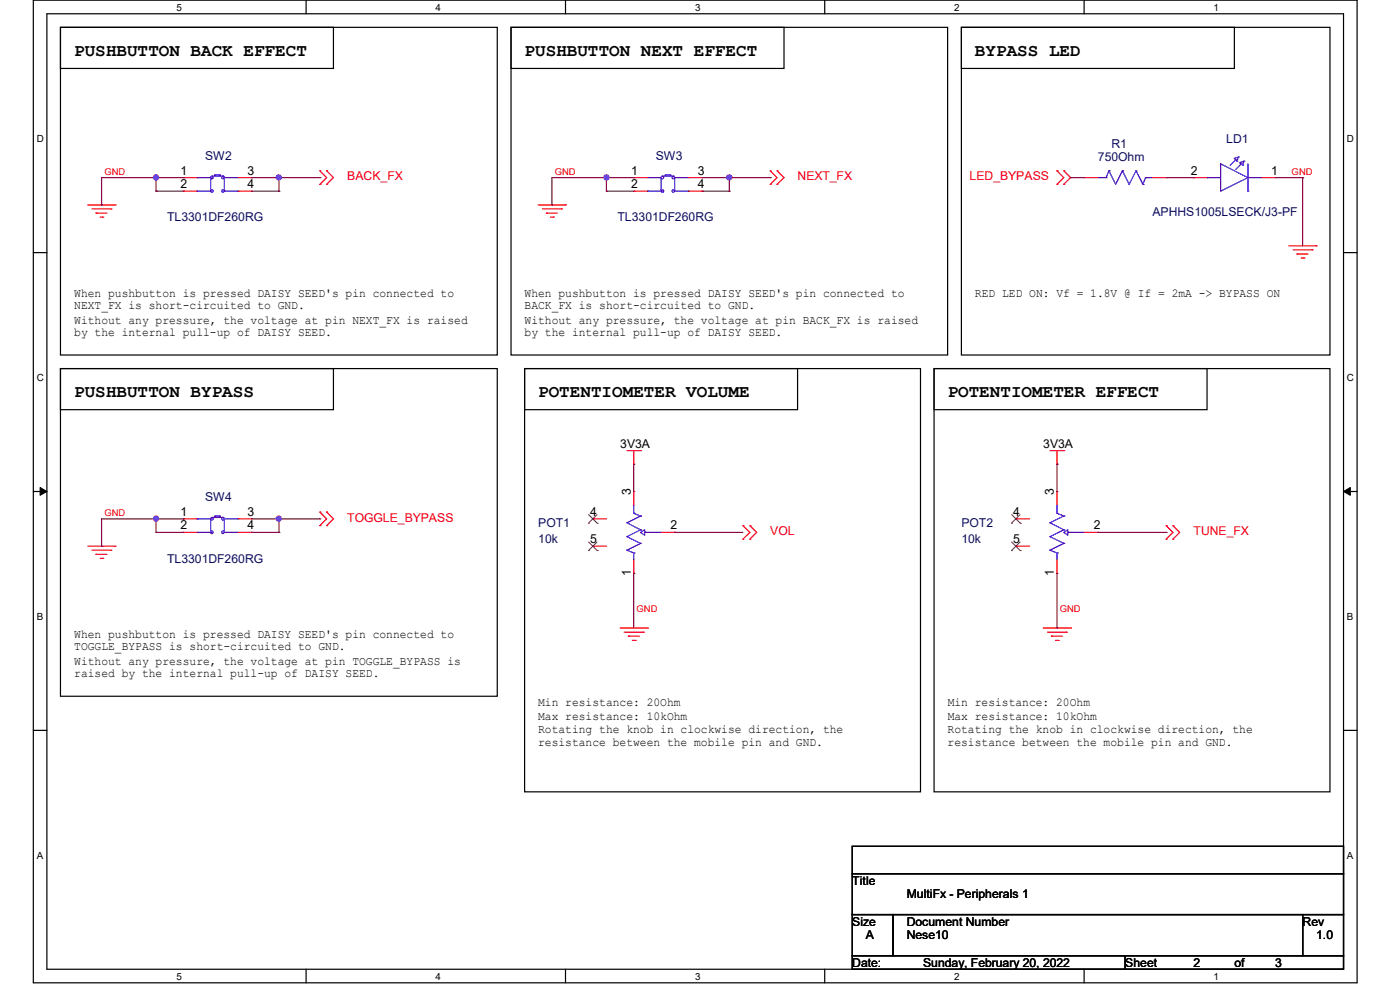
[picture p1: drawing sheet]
<svg xmlns="http://www.w3.org/2000/svg" width="297mm" height="210mm" viewBox="0 0 297 210" stroke-linecap="round" stroke-linejoin="round" font-family="sans-serif">
<path d="M7.1 0h280.8v208.5h-280.8zM9.9 2.9h275.1v202.7h-275.1z" fill="none" stroke="#000" stroke-width=".25"/>
<g fill="#fff">
<path d="M37.4 .3h1.2v2.4h-1.2z"/>
<path d="M37.4 205.9h1.2v2.3h-1.2z"/>
</g>
<path d="M64.9 0v2.9M64.9 205.6v2.9" fill="none" stroke="#000" stroke-width=".25"/>
<g fill="#fff">
<path d="M92.4 .3h1.2v2.4h-1.2z"/>
<path d="M92.4 205.9h1.2v2.3h-1.2z"/>
</g>
<path d="M120 0v2.9M120 205.6v2.9" fill="none" stroke="#000" stroke-width=".25"/>
<g fill="#fff">
<path d="M147.4 .3h1.2v2.4h-1.2z"/>
<path d="M147.4 205.9h1.2v2.3h-1.2z"/>
</g>
<path d="M175 0v2.9M175 205.6v2.9" fill="none" stroke="#000" stroke-width=".25"/>
<g fill="#fff">
<path d="M202.4 .3h1.2v2.4h-1.2z"/>
<path d="M202.4 205.9h1.2v2.3h-1.2z"/>
</g>
<path d="M230 0v2.9M230 205.6v2.9" fill="none" stroke="#000" stroke-width=".25"/>
<g fill="#fff">
<path d="M257.5 .3h1.1v2.4h-1.1z"/>
<path d="M257.5 205.9h1.1v2.3h-1.1z"/>
<path d="M7.8 28.2h1.5v2.4h-1.5z"/>
<path d="M285.7 28.2h1.5v2.4h-1.5z"/>
<path d="M7.8 78.9h1.5v2.3h-1.5z"/>
<path d="M285.7 78.9h1.5v2.3h-1.5z"/>
</g>
<path d="M7.1 53.6h2.8M285 53.6h2.9" fill="none" stroke="#000" stroke-width=".25"/>
<g fill="#fff">
<path d="M7.8 129.6h1.3v2.3h-1.3z"/>
<path d="M285.7 129.6h1.4v2.3h-1.4z"/>
</g>
<path d="M7.1 104.3h2.8M285 104.3h2.9" fill="none" stroke="#000" stroke-width=".25"/>
<path d="M8.5 103.4l1.4 .9-1.4 .8zM285 104.3l1.5-.9v1.7z" fill="#000" stroke="#000" stroke-width=".21"/>
<g fill="#fff">
<path d="M7.8 180.3h1.3v2.3h-1.3z"/>
<path d="M285.7 180.3h1.4v2.3h-1.4z"/>
</g>
<g fill="none" stroke="#000" stroke-width=".25">
<path d="M12.8 5.8h92.7v69.5h-92.7zM12.8 5.8h57.9v8.7h-57.9zM108.4 5.8h92.6v69.5h-92.6zM108.4 5.8h57.9v8.7h-57.9zM204 5.8h78.2v69.5h-78.2zM204 5.8h57.9v8.7h-57.9zM12.8 78.2h92.7v69.5h-92.7zM12.8 78.2h57.9v8.7h-57.9zM111.3 78.2h57.9v8.7h-57.9zM111.3 78.2h84v89.8h-84zM198.2 78.2h57.9v8.7h-57.9zM198.2 78.2h84v89.8h-84z"/>
<path d="M7.1 154.9h2.8M285 154.9h2.9M180.8 179.5h104.2v5.8h-104.2zM180.8 185.3h104.2v8.7h-104.2zM180.8 194h8.7v8.7h-8.7zM189.5 194h86.9v8.7h-86.9zM276.4 194h8.6v8.7h-8.6zM180.8 202.7h57.9v2.9h-57.9zM238.7 202.7h46.3v2.9h-46.3z"/>
</g>
<g fill="none" stroke="#f00" stroke-width=".25">
<path d="M38.9 37.7h.1M38.9 37.7h2.9M50.5 37.7h2.9M53.4 37.7h.1M67.9 39.1h.1M67.9 36.2h.1M67.9 36.2l1.4 1.5-1.4 1.4M69.3 39.1h.1M69.3 36.2h.1M69.3 36.2l1.4 1.5-1.4 1.4M134.5 37.7h.1M134.5 37.7h2.9"/>
<path d="M146 37.7h2.9M148.9 37.7h.1M163.4 39.1h.1M163.4 36.2h.1M163.4 36.2l1.4 1.5-1.4 1.4M164.8 39.1h.1M164.8 36.2h.1M164.8 36.2l1.5 1.5-1.5 1.4M224.2 36.2h.1M224.2 39.1h.1M224.2 36.2l1.5 1.5-1.5 1.4M225.7 39.1h.1"/>
<path d="M225.7 36.2h.1M225.7 36.2l1.4 1.5-1.4 1.4M230 37.7h.1M230 37.7h2.9M244.5 37.7h2.9M247.4 37.7h.1M253.2 37.7h.1M253.2 37.7h2.9M267.7 37.7h2.9M270.6 37.7h.1M18.6 43.5h5.8M19.5 44.3h4"/>
<path d="M20.4 45.2h.1M20.4 45.2h2.3M21.3 46.1h.5M21.8 46.1h.1M23.5 44.3h.1M24.4 43.5h.1M38.9 40.6h.1M38.9 40.6h2.9M50.5 40.6h2.9M53.4 40.6h.1M114.2 43.5h5.8M115.1 44.3h4"/>
<path d="M115.9 45.2h.1M115.9 45.2h2.3M116.8 46.1h.6M117.4 46.1h.1M119.1 44.3h.1M120 43.5h.1M134.5 40.6h.1M134.5 40.6h2.9M146 40.6h2.9M148.9 40.6h.1M273.4 52.2h5.8M274.3 53h4.1"/>
<path d="M275.2 53.9h.1M275.2 53.9h2.3M276.1 54.7h.5M276.6 54.7h.1M278.4 53h.1M279.2 52.2h.1M133 95.6h2.9M134.5 98.5h.1M134.5 95.6v2.9M135.9 95.6h.1M222.8 95.6h2.9M224.2 98.5h.1"/>
<path d="M224.2 95.6v2.9M225.7 95.6h.1M18.6 115.9h5.8M19.5 116.7h4M20.4 117.6h.1M20.4 117.6h2.3M21.3 118.4h.5M21.8 118.4h.1M23.5 116.7h.1M24.4 115.9h.1M38.9 110.1h.1M38.9 112.9h.1"/>
<path d="M38.9 112.9h2.9M38.9 110.1h2.9M50.5 112.9h2.9M50.5 110.1h2.9M53.4 110.1h.1M53.4 112.9h.1M67.9 111.5h.1M67.9 108.6h.1M67.9 108.6l1.4 1.5-1.4 1.4M69.3 111.5h.1M69.3 108.6h.1M69.3 108.6l1.4 1.5-1.4 1.4"/>
<path d="M125.8 110.1h.1M125.8 115.9h.1M125.8 115.9h2.9M125.8 110.1h2.9M134.5 104.3h.1M134.5 104.3v2.8M134.5 118.7v2.9M140.3 112.9h2.8M143.1 112.9h.1M157.6 114.4h.1M157.6 111.5h.1M157.6 111.5l1.5 1.4-1.5 1.5"/>
<path d="M159.1 114.4h.1M159.1 111.5h.1M159.1 111.5l1.4 1.4-1.4 1.5M215.5 110.1h.1M215.5 115.9h.1M215.5 115.9h2.9M215.5 110.1h2.9M224.2 104.3h.1M224.2 104.3v2.8M224.2 118.7v2.9M230 112.9h2.9M232.9 112.9h.1"/>
<path d="M247.4 114.4h.1M247.4 111.5h.1M247.4 111.5l1.4 1.4-1.4 1.5M248.8 114.4h.1M248.8 111.5h.1M248.8 111.5l1.5 1.4-1.5 1.5M131.6 133.2h5.8M132.4 134.1h4.1M133.3 135h.1M133.3 135h2.3M134.2 135.8h.5M134.5 121.6h.1"/>
<path d="M134.7 135.8h.1M136.5 134.1h.1M137.4 133.2h.1M221.3 133.2h5.8M222.2 134.1h4M223.1 135h.1M223.1 135h2.3M223.9 135.8h.6M224.2 121.6h.1M224.5 135.8h.1M226.2 134.1h.1M227.1 133.2h.1"/>
</g>
<g fill="none" stroke="#00f" stroke-width=".25">
<path d="M41.8 37.7h.1M41.8 37.7h2.9v2.9M45 37.4h2.3M45.6 37.1h1.1v.3h-1.1zM47.3 37.4h.1M50.5 37.7h.1M50.5 37.7h-2.9v2.9M137.4 37.7h.1M137.4 37.7h2.9v2.9M140.5 37.4h2.4M141.1 37.1h1.2v.3h-1.2zM142.9 37.4h.1"/>
<path d="M146 37.7h.1M146 37.7h-2.9v2.9M232.9 37.7h1.8M234.7 37.7h.1M235.2 36.2h.1M235.2 36.2l1.5 2.9 1.4-2.9M235.2 36.2l-.5 1.5M238.1 36.2h.1M238.1 36.2l1.5 2.9 1.4-2.9M241 36.2h.1M241 36.2l1.5 2.9M242.5 39.1h.1"/>
<path d="M243 37.7h.1M243 37.7h1.5M243 37.7l-.5 1.4M256.1 37.7h.1M256.1 37.7h2.9M259 34.8l5.8 2.9-5.8 2.9zM261.9 33.6h.1M261.9 33.6l.5 .6M262.2 33.9h.1M262.2 33.9l-1.2 1.2M262.4 34.2h.1M262.7 33.3h.1"/>
<path d="M262.7 33.3l-.3 .9M262.7 33.3l-.8 .3M263 34.5h.1M263 34.5l.6 .6M263.3 34.8h.1M263.3 34.8l-1.1 1.1M263.6 35.1h.1M263.9 34.2h.1M263.9 34.2l-.3 .9M263.9 34.2l-.9 .3M264.8 37.7h2.9M264.8 34.8v5.8"/>
<path d="M267.7 37.7h.1M41.8 40.6h.1M41.8 40.6h2.9M44.7 40.6h.1M47.6 40.6h.1M47.6 40.6h2.9M50.5 40.6h.1M137.4 40.6h.1M137.4 40.6h2.9M140.3 40.6h.1M143.1 40.6h.1M143.1 40.6h2.9"/>
<path d="M146 40.6h.1M264.8 40.6h.1M41.8 110.1h.1M41.8 112.9h.1M41.8 112.9h2.9M41.8 110.1h2.9v2.8M44.7 112.9h.1M45 109.8h2.3M45.6 109.5h1.1v.3h-1.1zM47.3 109.8h.1M47.6 112.9h.1M47.6 112.9h2.9"/>
<path d="M50.5 112.9h.1M50.5 110.1h.1M50.5 110.1h-2.9v2.8M133 116.7h.1M133 116.7l1.5 .6M134.5 108.9h.1M134.5 117.3h.1M134.5 108.9l1.4 .6M134.5 107.1v1.8M134.5 117.3v1.4M135.9 112.9l.9-.5v1.1zM135.9 112.4h.1"/>
<path d="M135.9 115.3h.1M135.9 109.5h.1M135.9 109.5l-2.9 1.4 2.9 1.5M135.9 112.4l-2.9 1.4 2.9 1.5M135.9 115.3l-2.9 1.4M136.8 112.9h.1M136.8 112.9h3.5M222.8 116.7h.1M222.8 116.7l1.4 .6M224.2 108.9h.1M224.2 117.3h.1M224.2 108.9l1.5 .6"/>
<path d="M224.2 107.1v1.8M224.2 117.3v1.4M225.7 112.9l.8-.5v1.1zM225.7 112.4h.1M225.7 115.3h.1M225.7 109.5h.1M225.7 109.5l-2.9 1.4 2.9 1.5M225.7 112.4l-2.9 1.4 2.9 1.5M225.7 115.3l-2.9 1.4M226.5 112.9h.1M226.5 112.9h3.5"/>
<circle cx="44.9" cy="37.7" r=".27"/>
<circle cx="47.3" cy="37.7" r=".27"/>
<circle cx="140.5" cy="37.7" r=".28"/>
<circle cx="142.8" cy="37.7" r=".27"/>
<circle cx="44.9" cy="40.5" r=".27"/>
<circle cx="47.3" cy="40.5" r=".27"/>
<circle cx="140.5" cy="40.5" r=".28"/>
<circle cx="142.8" cy="40.5" r=".27"/>
<circle cx="44.9" cy="112.9" r=".27"/>
<circle cx="44.9" cy="110" r=".27"/>
<circle cx="47.3" cy="112.9" r=".27"/>
<circle cx="47.3" cy="110" r=".27"/>
</g>
<g fill="none" stroke="#804000" stroke-width=".21">
<path d="M124.8 111h.1M124.8 116.8h.1M124.9 109.2l1.8 1.8M124.9 115l1.8 1.8M126.7 109.2l-1.9 1.8M126.7 115l-1.9 1.8M126.7 111h.1M126.7 116.8h.1M214.6 111h.1M214.6 116.8h.1M214.6 109.2l1.9 1.8M214.6 115l1.9 1.8"/>
<path d="M216.4 109.2l-1.8 1.8M216.4 115l-1.8 1.8M216.5 111h.1M216.5 116.8h.1"/>
</g>
<g fill="none" stroke="#800040" stroke-width=".25">
<path d="M33.1 37.7h.1M33.1 37.7v2.9M38.9 37.7h.1M38.9 37.7h-17.4v5.8M53.4 37.7h14.5M59.2 37.7h.1M59.2 37.7v2.9M67.9 37.7h.1M128.7 37.7h.1M128.7 37.7v2.9M134.5 37.7h.1M134.5 37.7h-17.4v5.8"/>
<path d="M148.9 37.7h14.5M154.7 37.7h.1M154.7 37.7v2.9M163.4 37.7h.1M227.1 37.7h.1M227.1 37.7h2.9M247.4 37.7h5.8M253.2 37.7h.1M270.6 37.7h5.8M276.4 37.7h.1M276.4 37.7v14.5M21.5 43.5h.1"/>
<path d="M33.1 40.6h.1M33.1 40.6h5.8M53.4 40.6h5.8M59.2 40.6h.1M117.1 43.5h.1M128.7 40.6h.1M128.7 40.6h5.8M148.9 40.6h5.8M154.7 40.6h.1M134.5 98.5h.1M134.5 98.5v5.8M224.2 98.5h.1"/>
<path d="M224.2 98.5v5.8M21.5 115.9h.1M33.1 110.1h.1M33.1 112.9h.1M33.1 110.1v2.8M33.1 112.9h5.8M38.9 110.1h.1M38.9 110.1h-17.4v5.8M53.4 110.1h14.5M53.4 112.9h5.8M59.2 110.1h.1M59.2 112.9h.1"/>
<path d="M59.2 110.1v2.8M67.9 110.1h.1M143.1 112.9h.1M143.1 112.9h14.5M232.9 112.9h14.5M247.4 112.9h.1M134.5 121.6h.1M134.5 121.6v11.6M224.2 133.2h.1M224.2 121.6v11.6"/>
</g>
<g fill="#f0f" stroke="#f0f" stroke-width=".25">
<circle cx="33.1" cy="37.6" r=".55"/>
<circle cx="59.1" cy="37.6" r=".55"/>
<circle cx="128.7" cy="37.6" r=".55"/>
<circle cx="154.7" cy="37.6" r=".56"/>
<circle cx="33.1" cy="110" r=".55"/>
<circle cx="59.1" cy="110" r=".55"/>
</g>
<g font-size="3.7">
<text x="15.7" y="11.9">PUSHBUTTON BACK EFFECT</text>
<text x="111.3" y="11.9">PUSHBUTTON NEXT EFFECT</text>
<text x="206.8" y="11.9">BYPASS LED</text>
<text x="15.7" y="84.3">PUSHBUTTON BYPASS</text>
<text x="114.2" y="84.3">POTENTIOMETER VOLUME</text>
<text x="201" y="84.3">POTENTIOMETER EFFECT</text>
</g>
<g font-size="2.6" fill="#000080">
<text x="43.5" y="33.9">SW2</text>
<text x="139.1" y="33.9">SW3</text>
<text x="232.9" y="34.2">750Ohm</text>
<text x="235.8" y="31.3">R1</text>
<text x="260.1" y="30.4">LD1</text>
<text x="35.4" y="46.9">TL3301DF260RG</text>
<text x="131" y="46.9">TL3301DF260RG</text>
<text x="244.5" y="45.8">APHHS1005LSECK/J3-PF</text>
<text x="43.5" y="106.3">SW4</text>
<text x="114.2" y="111.8">POT1</text>
<text x="204" y="111.8">POT2</text>
<text x="35.4" y="119.3">TL3301DF260RG</text>
<text x="114.2" y="115.3">10k</text>
<text x="204" y="115.3">10k</text>
</g>
<g font-size="2.6">
<text x="38.3" y="37">1</text>
<text x="38.3" y="39.9">2</text>
<text x="52.5" y="37">3</text>
<text x="52.5" y="39.9">4</text>
<text x="133.9" y="37">1</text>
<text x="133.9" y="39.9">2</text>
<text x="148.1" y="37">3</text>
<text x="148.1" y="39.9">4</text>
<text x="252.6" y="37">2</text>
<text x="269.7" y="37">1</text>
<text x="15.7" y="62.9">When pushbutton is pressed DAISY SEED's pin connected to</text>
<text x="15.7" y="65.5">NEXT_FX is short-circuited to GND.</text>
<text x="111.3" y="62.9">When pushbutton is pressed DAISY SEED's pin connected to</text>
<text x="111.3" y="65.5">BACK_FX is short-circuited to GND.</text>
<text x="206.8" y="62.9">RED LED ON: Vf = 1.8V @ If = 2mA -&gt; BYPASS ON</text>
<text x="15.7" y="68.7">Without any pressure, the voltage at pin NEXT_FX is raised</text>
<text x="15.7" y="71.3">by the internal pull-up of DAISY SEED.</text>
<text x="111.3" y="68.7">Without any pressure, the voltage at pin BACK_FX is raised</text>
<text x="111.3" y="71.3">by the internal pull-up of DAISY SEED.</text>
<text x="131.6" y="95">3V3A</text>
<text x="221.3" y="95">3V3A</text>
<text x="133.8" y="105.1" transform="rotate(-90 133.8 105.1)">3</text>
<text x="223.6" y="105.1" transform="rotate(-90 223.6 105.1)">3</text>
<text x="38.3" y="109.4">1</text>
<text x="38.3" y="112.3">2</text>
<text x="52.5" y="109.4">3</text>
<text x="52.5" y="112.3">4</text>
<text x="125.2" y="109.4">4</text>
<text x="142.3" y="112.3">2</text>
<text x="215" y="109.4">4</text>
<text x="232" y="112.3">2</text>
<text x="125.2" y="115.2">5</text>
<text x="215" y="115.2">5</text>
<text x="133.8" y="122.2" transform="rotate(-90 133.8 122.2)">1</text>
<text x="223.6" y="122.2" transform="rotate(-90 223.6 122.2)">1</text>
<text x="15.7" y="135.3">When pushbutton is pressed DAISY SEED's pin connected to</text>
<text x="15.7" y="137.9">TOGGLE_BYPASS is short-circuited to GND.</text>
<text x="15.7" y="141.1">Without any pressure, the voltage at pin TOGGLE_BYPASS is</text>
<text x="15.7" y="143.7">raised by the internal pull-up of DAISY SEED.</text>
<text x="114.2" y="149.8">Min resistance: 20Ohm</text>
<text x="201" y="149.8">Min resistance: 20Ohm</text>
<text x="114.2" y="152.7">Max resistance: 10kOhm</text>
<text x="114.2" y="155.6">Rotating the knob in clockwise direction, the</text>
<text x="201" y="155.6">Rotating the knob in clockwise direction, the</text>
<text x="201" y="152.7">Max resistance: 10kOhm</text>
<text x="114.2" y="158.2">resistance between the mobile pin and GND.</text>
<text x="201" y="158.2">resistance between the mobile pin and GND.</text>
<text x="180.8" y="187.7">Title</text>
<text x="192.4" y="190.6">MultiFx - Peripherals 1</text>
<text x="180.8" y="196.3">Size</text>
<text x="192.4" y="196.3">Document Number</text>
<text x="276.4" y="196.3">Rev</text>
<text x="183.7" y="199.3">A</text>
<text x="192.4" y="199.3">Nese10</text>
<text x="279.2" y="199.3">1.0</text>
<text x="180.8" y="205.1">Date:</text>
<text x="195.8" y="205.1">Sunday, February 20, 2022</text>
<text x="238.7" y="205.1">Sheet</text>
<text x="253.2" y="205.1">2</text>
<text x="261.9" y="205.1">of</text>
<text x="270.5" y="205.1">3</text>
</g>
<g font-size="2.6" fill="#f00">
<text x="73.7" y="38.3">BACK_FX</text>
<text x="169.2" y="38.3">NEXT_FX</text>
<text x="205.7" y="38.3">LED_BYPASS</text>
<text x="73.7" y="110.7">TOGGLE_BYPASS</text>
<text x="163.4" y="113.5">VOL</text>
<text x="253.2" y="113.5">TUNE_FX</text>
</g>
<g font-size="2.1">
<text x="37.4" y="2.2">5</text>
<text x="92.4" y="2.2">4</text>
<text x="147.4" y="2.2">3</text>
<text x="202.4" y="2.2">2</text>
<text x="257.5" y="2.2">1</text>
<text x="7.8" y="30.1">D</text>
<text x="285.8" y="30.1">D</text>
<text x="7.8" y="80.8">C</text>
<text x="285.8" y="80.8">C</text>
<text x="7.8" y="131.5">B</text>
<text x="285.8" y="131.5">B</text>
<text x="7.8" y="182.2">A</text>
<text x="285.8" y="182.2">A</text>
<text x="37.4" y="207.8">5</text>
<text x="92.4" y="207.8">4</text>
<text x="147.4" y="207.8">3</text>
<text x="202.4" y="207.8">2</text>
<text x="257.5" y="207.8">1</text>
</g>
<g font-size="2" fill="#f00">
<text x="22.1" y="37.1">GND</text>
<text x="117.7" y="37.1">GND</text>
<text x="274" y="37.1">GND</text>
<text x="22.1" y="109.5">GND</text>
<text x="135" y="129.8">GND</text>
<text x="224.8" y="129.8">GND</text>
</g>
</svg>
